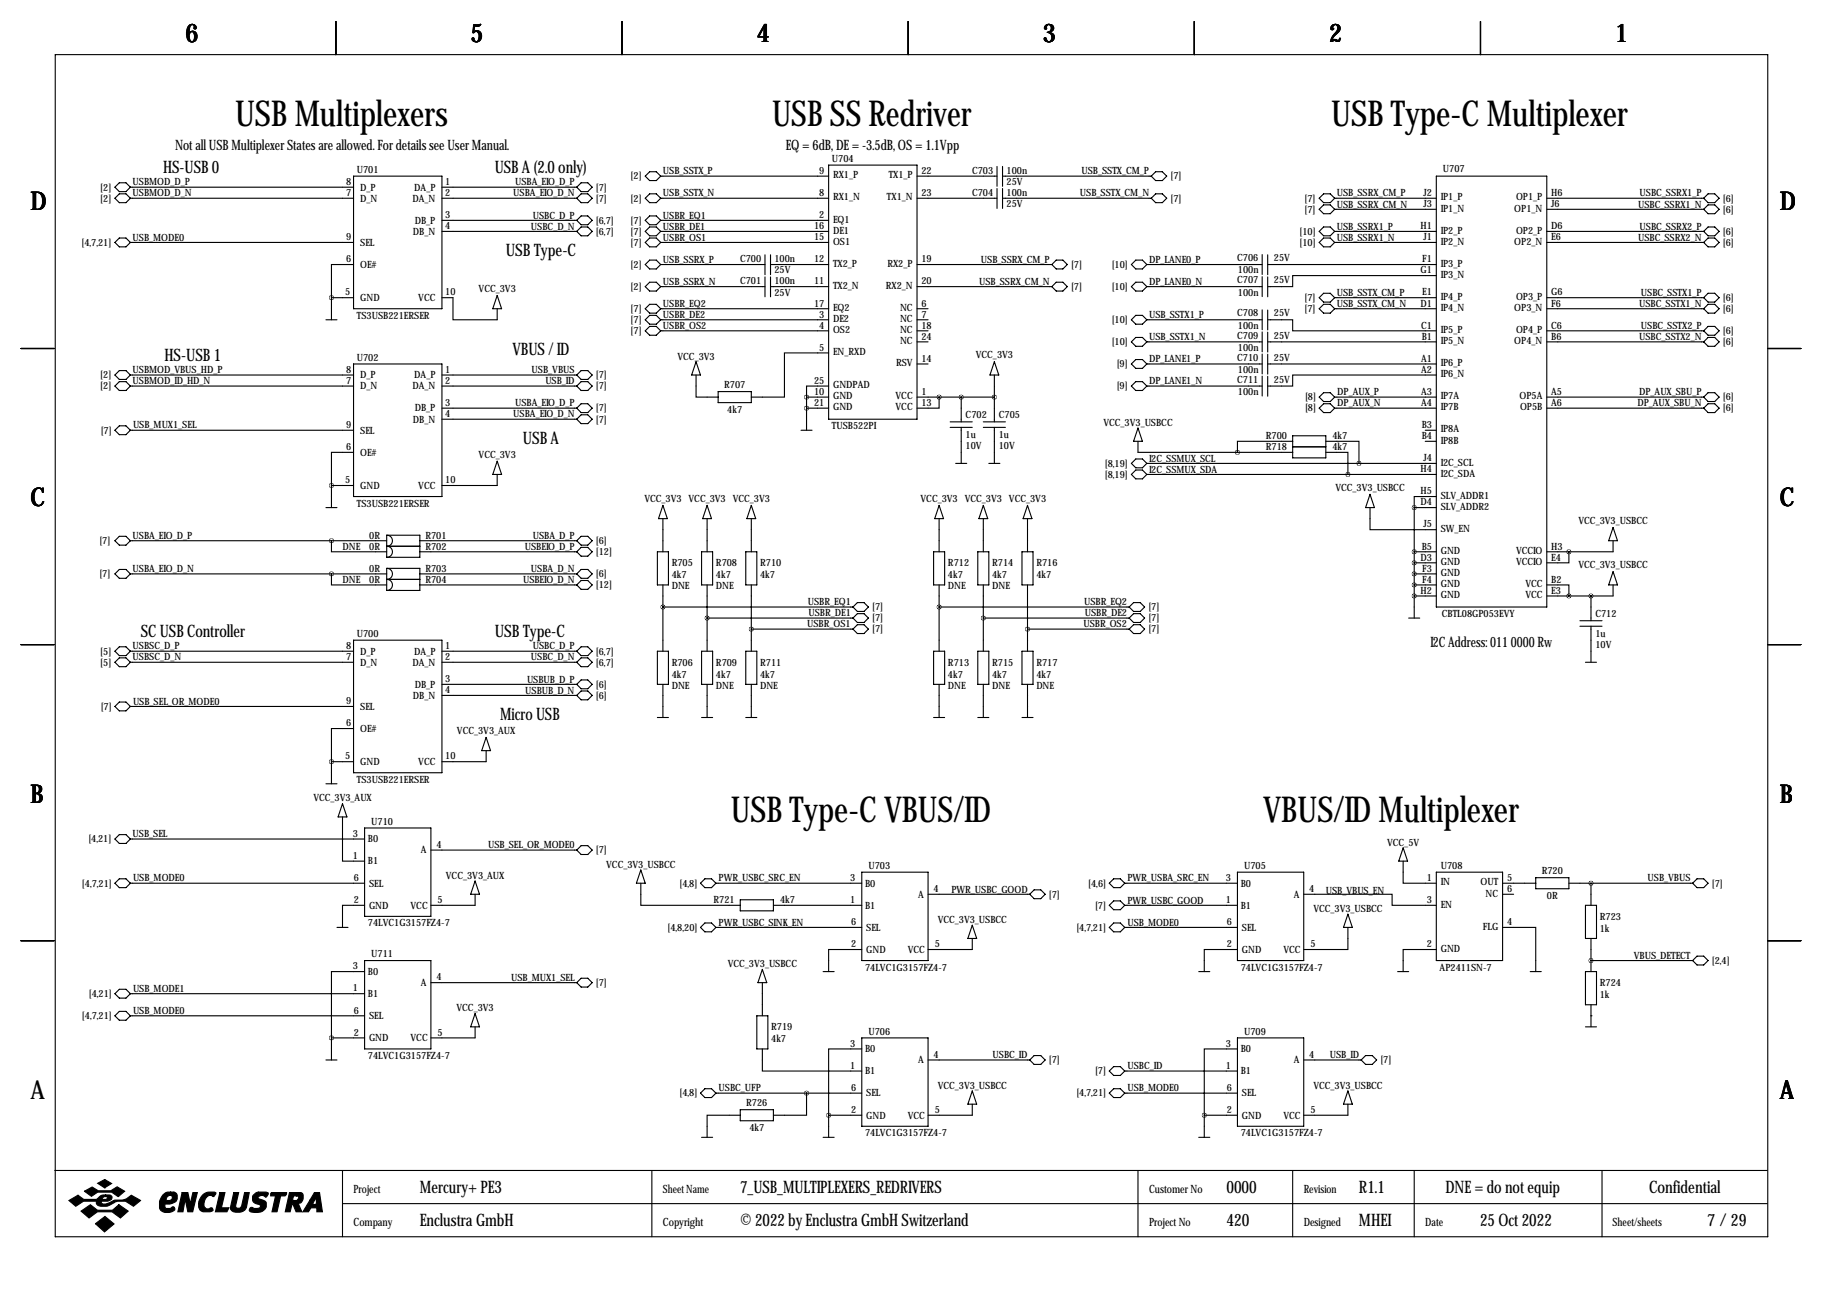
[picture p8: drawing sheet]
<svg xmlns="http://www.w3.org/2000/svg" width="419mm" height="297mm" viewBox="0 0 419 297" stroke-linecap="round" stroke-linejoin="round" font-family="sans-serif">
<g fill="none" stroke="#000" stroke-width=".25">
<path d="M12.7 12.6h393.7v271.7h-393.7zM77.2 4.9v7.7M143 4.9v7.7M208.8 4.9v7.7M274.6 4.9v7.7M340.4 4.9v7.7M149.4 39.5h1.5l1 1-1 1h-1.5l-1.1-1zM190.5 38h20.3v58.4h-20.3zM229.2 38.3v4.5M230.5 38.3v4.5M265.7 39.5h1.5l1 1-1 1h-1.5l-1-1zM26.4 43l1-1h1.6l1 1-1 1.1h-1.6z"/>
<path d="M26.4 45.6l1-1h1.6l1 1-1 1h-1.6zM26.4 55.7l1-1h1.6l1 1-1 1.1h-1.6zM30 43h51.3M30 45.6h51.3M30 55.7h51.3M81.3 40.5h20.3v30.5h-20.3zM101.6 43h31M101.6 45.6h31M101.6 50.7h31M101.6 53.2h31M133.6 42h1.5l1 1-1 1.1h-1.5l-1-1.1zM133.6 44.6h1.5l1 1-1 1h-1.5l-1-1z"/>
<path d="M133.6 49.6h1.5l1 1.1-1 1h-1.5l-1-1zM133.6 52.2h1.5l1 1-1 1h-1.5l-1-1zM149.4 44.6h1.5l1 1-1 1h-1.5l-1.1-1zM149.4 54.7h1.5l1 1-1 1.1h-1.5l-1.1-1.1zM149.4 49.6h1.5l1 1.1-1 1h-1.5l-1.1-1zM149.4 52.2h1.5l1 1-1 1h-1.5l-1.1-1zM149.4 59.8h1.5l1 1-1 1h-1.5l-1.1-1zM151.9 40.5h38.6M151.9 45.6h38.6M151.9 55.7h38.6M151.9 50.7h38.6M151.9 53.2h38.6"/>
<path d="M175.9 58.6v4.6M177.1 58.6v4.6M210.8 40.5h18.4M210.8 45.6h18.4M229.2 43.3v4.6M230.5 40.5h34.2M230.5 45.6h34.2M230.5 43.3v4.6M242.8 59.8h1.5l1.1 1-1.1 1h-1.5l-1-1zM261.1 59.8h1.5l1.1 1-1.1 1h-1.5l-1-1zM264.7 45.6l1-1h1.5l1 1-1 1h-1.5zM290.2 58.5v4.6"/>
<path d="M291.4 58.6v4.6M303.3 45.6l1-1h1.5l1 1-1 1h-1.5zM303.3 55.7l1-1h1.5l1 1-1 1.1h-1.5zM303.3 53.2l1-1h1.5l1 1-1 1h-1.5zM303.3 48.1l1-1h1.5l1 1-1 1h-1.5zM306.8 45.6h23.4M306.8 55.7h23.4M306.8 53.2h23.4M306.8 48.1h23.4M330.2 40.5h25.4v99.1h-25.4zM355.6 45.6h36.1M355.6 55.7h36.1"/>
<path d="M355.6 53.2h36.1M355.6 48.1h36.1M391.7 45.6l1-1h1.5l1 1-1 1h-1.5zM391.7 55.7l1-1h1.5l1 1-1 1.1h-1.5zM391.7 53.2l1-1h1.5l1 1-1 1h-1.5zM392.7 47.1h1.5l1 1-1 1h-1.5l-1-1zM74.9 73.5h2.6M76.2 68.4h5.1M76.2 68.4v5.1M81.3 60.8h-5.1v7.6M101.6 68.4h2.5v5.1h10.2v-2.5M114.3 67.9l1 3.1h-2z"/>
<path d="M149.4 64.9h1.5l1 1-1 1h-1.5l-1.1-1zM149.4 70h1.5l1 1-1 1h-1.5l-1.1-1zM149.4 72.5h1.5l1 1-1 1h-1.5l-1.1-1zM149.4 75h1.5l1 1.1-1 1h-1.5l-1.1-1zM151.9 71h38.6M151.9 60.8h24M151.9 76.1h38.6M151.9 65.9h24M151.9 73.5h38.6M175.9 63.7v4.5M177.1 60.8h13.4M177.1 65.9h13.4"/>
<path d="M177.1 63.7v4.5M210.8 71h2.6M210.8 60.8h31M210.8 76.1h2.6M210.8 78.6h2.6M210.8 65.9h31M210.8 73.5h2.6M242.8 64.9h1.5l1.1 1-1.1 1h-1.5l-1-1zM261.1 64.9h1.5l1.1 1-1.1 1h-1.5l-1-1zM261.1 72.5h1.5l1.1 1-1.1 1h-1.5l-1-1zM261.1 77.6h1.5l1.1 1-1.1 1h-1.5l-1-1zM263.7 60.8h26.5"/>
<path d="M263.7 78.6h26.5M263.7 65.9h26.5M263.7 73.5h26.5M290.2 63.6v4.6M290.2 71.2v4.6M290.2 76.3v4.6M291.4 73.5h5.8v2.6h33M291.4 60.8h38.8M291.4 78.6h38.8M291.4 63.7v4.5M291.4 71.3v4.6M291.4 76.4v4.5"/>
<path d="M303.3 68.4l1-1h1.5l1 1-1 1.1h-1.5zM303.3 71l1-1h1.5l1 1-1 1h-1.5zM306.8 71h23.4M306.8 68.4h23.4M330.2 63.4h-33v2.5h-5.8M355.6 71h36.1M355.6 68.4h36.1M355.6 76.1h36.1M355.6 78.6h36.1M391.7 78.6l1-1h1.5l1 1-1 1h-1.5zM392.7 67.4h1.5l1 1-1 1.1h-1.5l-1-1.1zM392.7 70h1.5l1 1-1 1h-1.5l-1-1z"/>
<path d="M392.7 75h1.5l1 1.1-1 1h-1.5l-1-1zM4.8 80.1h7.6M26.4 86.2l1-1h1.6l1 1-1 1h-1.6zM26.4 88.8l1-1.1h1.6l1 1.1-1 1h-1.6zM26.4 98.9l1-1h1.6l1 1-1 1h-1.6zM30 86.2h51.3M30 88.8h51.3M30 98.9h51.3M81.3 83.7h20.3v30.5h-20.3zM101.6 86.2h31M101.6 88.8h31M101.6 93.8h31"/>
<path d="M101.6 96.4h31M132.6 86.2l1-1h1.5l1 1-1 1h-1.5zM132.6 88.8l1-1.1h1.5l1 1.1-1 1h-1.5zM133.6 92.8h1.5l1 1-1 1.1h-1.5l-1-1.1zM133.6 95.4h1.5l1 1-1 1h-1.5l-1-1zM160 86.2v5.1h5.1M160 83.2l1 3h-2zM165.1 90h7.6v2.6h-7.6zM184.1 98.9h2.6M185.4 93.8h5.1M185.4 91.3h5.1M185.4 91.3v7.6"/>
<path d="M190.5 88.8h-5.1v2.5M190.5 81.1h-10.2v10.2h-7.6M210.8 83.7h2.6M210.8 91.3h17.8M215.9 91.3v2.5h-5.1M218.4 97h5.1M218.4 98.3h5.1M221 91.3v5.7M221 98.3v8.2M226.1 97h5M226.1 98.3h5M228.6 83.2l1 3h-2z"/>
<path d="M228.6 86.2v10.8M228.6 98.3v8.2M261.1 87.7h1.5l1.1 1.1-1.1 1h-1.5l-1-1zM261.1 82.7h1.5l1.1 1-1.1 1h-1.5l-1-1zM261.6 98.4l1 3.1h-2zM263.7 83.7h26.5M263.7 88.8h26.5M290.2 81.4v4.6M290.2 86.5v4.5M291.4 83.7h38.8M291.4 81.4v4.6M291.4 86.5v4.6"/>
<path d="M303.3 93.8l1-1h1.5l1 1-1 1.1h-1.5zM303.3 91.3l1-1h1.5l1 1-1 1h-1.5zM306.8 93.8h23.4M306.8 91.3h23.4M327.7 98.9h2.5M330.2 86.2h-33v2.6h-5.8M355.6 93.8h36.1M355.6 91.3h36.1M391.7 93.8l1-1h1.5l1 1-1 1.1h-1.5zM391.7 91.3l1-1h1.5l1 1-1 1h-1.5zM406.4 80.1h7.6M74.9 116.7h2.6"/>
<path d="M76.2 111.6h5.1M76.2 111.6v5.1M81.3 104h-5.1v7.6M114.3 109.1v2.5h-12.7M114.3 106l1 3.1h-2zM152.4 119.2v7.7M152.4 116.2l1 3h-2zM162.6 119.2v7.7M162.6 116.2l1 3h-2.1zM172.7 119.2v7.7M172.7 116.2l1 3h-2zM215.9 119.2v7.7"/>
<path d="M215.9 116.2l1 3h-2zM219.7 106.5h2.5M226.1 119.2v7.7M226.1 116.2l1 3h-2.1zM227.3 106.5h2.6M236.2 119.2v7.7M236.2 116.2l1 3h-2zM261.1 108.1h1.5l1.1 1-1.1 1h-1.5l-1-1zM261.1 105.5h1.5l1.1 1-1.1 1.1h-1.5l-1-1.1zM261.6 101.5v2.5h35.6M263.7 106.5h66.5M263.7 109.1h66.5"/>
<path d="M297.2 101.5h-12.7v2.5M297.2 100.2h7.6v5.1h-7.6zM297.2 102.7h7.6M304.8 104h5.1v5.1M304.8 101.5h7.6v5M315 116.7v5.1h15.2M315 113.7l1 3h-2.1zM325.1 116.7v25.4M325.1 116.7h5.1M327.7 101.5h2.5M330.2 114.2h-5.1v2.5M26.4 124.3l1-1h1.6l1 1-1 1h-1.6z"/>
<path d="M26.4 131.9l1-1h1.6l1 1-1 1.1h-1.6zM30 131.9h58.9M30 124.3h58.9M76.2 131.9v2.6h12.7M76.2 124.3v2.6h12.7M88.9 123h7.6v5.1h-7.6M88.9 130.7h7.6v5h-7.6M88.9 133.2h7.6M88.9 123v5.1M88.9 130.7v5M88.9 125.6h7.6M88.9 133.2a1.27 1.27 0 0 1 1.3 1.3 1.27 1.27 0 0 1-1.3 1.2"/>
<path d="M88.9 123a1.27 1.27 0 0 1 1.3 1.3 1.27 1.27 0 0 1-1.3 1.3M88.9 125.6a1.27 1.27 0 0 1 1.3 1.3 1.27 1.27 0 0 1-1.3 1.2M88.9 130.7a1.27 1.27 0 0 1 1.3 1.2 1.27 1.27 0 0 1-1.3 1.3M96.5 134.5h36.1M96.5 126.9h36.1M96.5 131.9h36.1M96.5 124.3h36.1M132.6 131.9l1-1h1.5l1 1-1 1.1h-1.5zM133.6 123.3h1.5l1 1-1 1h-1.5l-1-1zM133.6 125.8h1.5l1 1.1-1 1h-1.5l-1-1zM133.6 133.5h1.5l1 1-1 1h-1.5l-1-1zM151.1 126.9h2.6v7.6h-2.6z"/>
<path d="M152.4 139.6h43.7M152.4 134.5v15.2M161.3 126.9h2.5v7.6h-2.5zM162.6 134.5v15.2M171.4 126.9h2.6v7.6h-2.6zM172.7 134.5v15.2M197.1 138.5h1.5l1 1.1-1 1h-1.5l-1-1zM214.6 126.9h2.6v7.6h-2.6zM215.9 134.5v15.2M215.9 139.6h43.7M224.8 126.9h2.5v7.6h-2.5zM226.1 134.5v15.2"/>
<path d="M234.9 126.9h2.6v7.6h-2.6zM236.2 134.5v15.2M260.6 138.5h1.5l1 1.1-1 1h-1.5l-1-1zM325.1 134.5h5.1M325.1 126.9h5.1M325.1 129.4h5.1M325.1 131.9h5.1M325.1 137h5.1M355.6 134.5h5.1v2.5M360.7 126.9v2.5h-5.1M365.8 137v5.7M370.8 131.4l1.1 3.1h-2.1z"/>
<path d="M370.8 124.3v2.6h-15.2M370.8 134.5v2.5h-15.2M370.8 121.3l1.1 3h-2.1zM4.8 148.2h7.6M26.4 152.3l1-1.1h1.6l1 1.1-1 1h-1.6zM26.4 149.7l1-1h1.6l1 1-1 1h-1.6zM30 149.7h51.3M30 152.3h51.3M81.3 147.2h20.3v30.5h-20.3zM101.6 149.7h31M101.6 152.3h31M101.6 157.3h31"/>
<path d="M101.6 159.9h31M133.6 151.2h1.5l1 1.1-1 1h-1.5l-1-1zM133.6 148.7h1.5l1 1-1 1h-1.5l-1-1zM133.6 158.9h1.5l1 1-1 1h-1.5l-1-1zM133.6 156.3h1.5l1 1-1 1.1h-1.5l-1-1.1zM151.1 149.7h2.6v7.6h-2.6zM152.4 157.3v7.7M161.3 149.7h2.5v7.6h-2.5zM162.6 157.3v7.7M162.6 142.1h33.5M171.4 149.7h2.6v7.6h-2.6zM172.7 157.3v7.7"/>
<path d="M172.7 144.6h23.4M197.1 141.1h1.5l1 1-1 1h-1.5l-1-1zM197.1 143.6h1.5l1 1-1 1.1h-1.5l-1-1.1zM214.6 149.7h2.6v7.6h-2.6zM215.9 157.3v7.7M224.8 149.7h2.5v7.6h-2.5zM226.1 157.3v7.7M226.1 142.1h33.5M234.9 149.7h2.6v7.6h-2.6zM236.2 157.3v7.7M236.2 144.6h23.4M260.6 141.1h1.5l1 1-1 1h-1.5l-1-1z"/>
<path d="M260.6 143.6h1.5l1 1-1 1.1h-1.5l-1-1.1zM323.8 142.1h2.6M363.2 142.7h5.1M363.2 144h5.1M364.5 152.3h2.5M365.8 144v8.3M406.4 148.2h7.6M26.4 162.4l1-1h1.6l1 1-1 1h-1.6zM30 162.4h51.3M76.2 175.1h5.1M76.2 175.1v5.1M81.3 167.5h-5.1v7.6"/>
<path d="M111.8 172.6v2.5h-10.2M111.8 169.5l1 3.1h-2.1zM151.1 165h2.6M161.3 165h2.5M171.4 165h2.6M214.6 165h2.6M224.8 165h2.5M234.9 165h2.6M26.4 192.9l1-1h1.6l1 1-1 1h-1.6zM30 192.9h53.8M74.9 180.2h2.6M78.7 187.8v10.2h5.1"/>
<path d="M78.7 184.8l1.1 3h-2.1zM83.8 190.4h15.3v20.3h-15.3zM99.1 195.4h33.5M133.6 194.4h1.5l1 1-1 1.1h-1.5l-1-1.1zM322.6 198v5.1h7.6M322.6 194.9l1 3.1h-2zM4.8 216.3h7.6M26.4 203.1l1-1.1h1.6l1 1.1-1 1h-1.6zM30 203.1h53.8M77.5 213.2h2.5M83.8 208.1h-5.1v5.1M109.2 202.6l1 3h-2z"/>
<path d="M109.2 205.6v2.5h-10.1M147.3 203.1v5h22.9M147.3 200l1 3.1h-2zM162.1 212.2h1.5l1 1-1 1h-1.5l-1.1-1zM162.1 202h1.5l1 1.1-1 1h-1.5l-1.1-1zM164.6 213.2h33.5M164.6 203.1h33.5M170.2 206.9h7.6v2.5h-7.6zM177.8 208.1h20.3M198.1 218.3h-7.6v5.1M198.1 200.5h15.3v20.3h-15.3zM213.4 205.6h23.3"/>
<path d="M223.5 215.8v2.5h-10.1M223.5 212.7l1 3.1h-2zM236.7 205.6l1-1h1.6l1 1-1 1h-1.6zM255 213.2l1-1h1.6l1 1-1 1h-1.6zM255 203.1l1-1.1h1.6l1 1.1-1 1h-1.6zM255 208.1l1-1h1.6l1 1-1 1.1h-1.6zM258.6 213.2h25.9M258.6 203.1h25.9M258.6 208.1h25.9M284.5 218.3h-7.6v5.1M284.5 200.5h15.2v20.3h-15.2zM299.7 205.6h20.3v2.5h10.2"/>
<path d="M309.9 213.2v5.1h-10.2M309.9 210.2l1 3h-2zM330.2 218.3h-7.6v5.1M330.2 200.5h15.2v20.3h-15.2zM345.4 213.2h7.7v10.2M345.4 205.6h2.6M345.4 203.1h7.7M353.1 201.8h7.6v2.5h-7.6zM360.7 203.1h28.4M364.5 208.1h2.5v7.7h-2.5zM365.8 203.1v5M365.8 215.8v7.6"/>
<path d="M389.1 203.1l1-1.1h1.6l1 1.1-1 1h-1.6zM390.1 219.8h1.6l1 1-1 1.1h-1.6l-1-1.1zM406.4 216.3h7.6M26.4 233.5l1-1h1.6l1 1-1 1.1h-1.6zM26.4 228.5l1-1.1h1.6l1 1.1-1 1h-1.6zM30 233.5h53.8M30 228.5h53.8M76.2 238.6h7.6M76.2 238.6v5.1M83.8 223.4h-7.6v15.2M83.8 220.8h15.3v20.4h-15.3zM99.1 225.9h33.5"/>
<path d="M109.2 236.1v2.5h-10.1M109.2 233l1 3.1h-2zM132.6 225.9l1-1h1.5l1 1-1 1h-1.5zM174 233.5h2.5v7.7h-2.5zM175.3 225.9v7.6M175.3 222.9l1 3h-2.1zM189.2 223.4h2.6M198.1 238.6h15.3v20.3h-15.3zM275.6 223.4h2.5M284.5 238.6h15.2v20.3h-15.2zM321.3 223.4h2.5M351.8 223.4h2.5"/>
<path d="M364.5 223.4h2.5v7.6h-2.5zM364.5 236.1h2.5M365.8 233.5h.1M365.8 220.8h.1M365.8 220.8h23.3M365.8 231v5.1M74.9 243.7h2.6M162.1 250.3h1.5l1 1-1 1h-1.5l-1.1-1zM164.6 251.3h33.5M170.2 256.4h-7.6v5.1M170.2 255.1h7.6v2.6h-7.6zM175.3 241.2v5h22.8"/>
<path d="M185.4 251.3v5.1h-7.6M190.5 256.4v5.1M190.5 256.4h7.6M198.1 241.2h-7.6v15.2M213.4 243.7h23.3M223.5 253.9v2.5h-10.1M223.5 250.8l1 3.1h-2zM236.7 243.7l1-1h1.6l1 1-1 1h-1.6zM255 251.3l1-1h1.6l1 1-1 1h-1.6zM255 246.2l1-1h1.6l1 1-1 1.1h-1.6zM258.6 251.3h25.9M258.6 246.2h25.9"/>
<path d="M276.9 256.4h7.6M276.9 256.4v5.1M284.5 241.2h-7.6v15.2M299.7 243.7h13.2M309.9 253.9v2.5h-10.2M309.9 250.8l1 3.1h-2zM313.9 242.7h1.6l1 1-1 1h-1.6l-1-1zM12.6 269.1h393.7M78.7 269.1v15.2M78.7 276.7h327.6M149.9 269.1v15.2M161.3 261.5h2.5"/>
<path d="M189.2 261.5h2.6M261.6 269.1v15.2M275.6 261.5h2.5M297.2 269.1v15.2M325.1 269.1v15.2M368.3 269.1v15.2"/>
</g>
<g fill="#000" stroke="#000" stroke-width=".25">
<path d="M15.8 276l2.1-1.2 1.4 1h2.8l.3-.2a1.77 1.77 0 0 1 1.9-.9v.4l-.6 .2-.2 .5h.9l.3-.6-.4-.1v-.4h.9a.59 .59 0 0 1 .6 .7l-.2 .4-.8 .4h-1.4l-.1 .1 .1 .4a3.2 3.2 0 0 0 2.7-.7l.3-.1a4 4 0 0 0 3.8-1.1l2.1 1.2-1.6 1.3a4 4 0 0 0-5.5-.2 2.66 2.66 0 0 1-2.9-.2l-.1-.7h-3l-1.8 1.1zM19.4 273.9l1.8-1 1.4 .9h2.9l1.4-.9 1.8 1-1.5 1.2-1.5-1h-3.2l-1.5 .9zM22.5 272l1.6-.8 1.6 .9-1.6 1zM18.6 278.4l2.2-1.4 1.6 1.2h3.5l1.4-1.2 2.2 1.4-1.8 1.6-1.9-1.4h-3.4l-1.9 1.4zM37.4 274.7a1.75 1.75 0 0 1 1.8-.6v.7a.82 .82 0 0 0-.8 1.2h.6a.6 .6 0 0 0 .6-.5 .6 .6 0 0 0-.4-.7v-.7h.8l.5 .3a1.61 1.61 0 0 1 0 1.7 1.61 1.61 0 0 1-1.5 .7h-1v.9l.2 .1h.9l.7-.4 .4 .4a1.06 1.06 0 0 1-1.3 1 1.82 1.82 0 0 1-2.2-1.1 3.5 3.5 0 0 1 .7-3zM41.9 274.2h1.3l.5 2.6 .6-2.6h1.1l-1.1 4.4h-1.1l-.6-2.9-.5 2.9h-1.2zM46.7 274.6a2.78 2.78 0 0 1 2.9-.4l-.4 .9a1.32 1.32 0 0 0-2.1 .8l-.2 .8a.98 .98 0 0 0 1.1 1.2 .55 .55 0 0 1 .6-.2 .55 .55 0 0 1 .4 .6l-.7 .3-1.8-.1a1.79 1.79 0 0 1-.8-2.3zM50.5 274.2h1.2l-.8 3.5h1.7l-.4 .9h-2.7zM53.7 274.2h1.2l-.7 3.1a.73 .73 0 0 0 .7 .5 .73 .73 0 0 0 .7-.6l.6-3h1.1l-.7 3.4a2.28 2.28 0 0 1-3.6 .4v-.4zM58.3 274.7l.8-.6h2.1l.5 .2v.2l-.6 .7a.96 .96 0 0 0-1-.4 .96 .96 0 0 0-.8 .6l1.7 .8a1.71 1.71 0 0 1-.1 1.8 1.71 1.71 0 0 1-1.7 .8l-1.4-.2a.51 .51 0 0 1-.4-.7 .51 .51 0 0 1 .8-.2l1 .1a.52 .52 0 0 0 .6-.2 .52 .52 0 0 0-.2-.7 1.39 1.39 0 0 1-1.4-.6 1.39 1.39 0 0 1 .1-1.6zM62.2 274.4l.2-.2h3.5l-.1 .4-.3 .3h-1l-.8 3.7h-1.2l.8-3.7h-1.1zM66.5 274.2h1.7v.7h-.7l-.2 1.1h.9l.3-.3a.44 .44 0 0 0 .1-.5 .44 .44 0 0 0-.4-.3v-.7h1l.3 .2 .2 .3v.9a1.03 1.03 0 0 1-1.2 1l.9 2h-1.3l-.8-1.8h-.1l-.5 1.8h-1.1z"/>
<path d="M72.3 274.2h1.2l.6 4.4h-1.3v-.9h-1.3l-.6 .9h-1.3l1.7-2.7h1l-.4 .8 .2 .2h.4l.2-.2v-1.5l-.4 .7h-1zM21.9 281.3l2.2-1.6 2.1 1.7-2.2 1.8z"/>
</g>
<path d="M226 142.1a.05 .05 0 0 0 .1 0 .05 .05 0 0 0-.1 0zM325.1 137a.05 .05 0 0 0 .1 0 .05 .05 0 0 0-.1 0zM325.1 134.5a.05 .05 0 0 0 .1 0 .05 .05 0 0 0-.1 0zM325.1 131.9a.05 .05 0 0 0 .1 0 .05 .05 0 0 0-.1 0zM325.1 129.4a.05 .05 0 0 0 .1 0 .05 .05 0 0 0-.1 0zM360.6 126.9a.05 .05 0 0 0 .1 0 .05 .05 0 0 0-.1 0zM325.1 126.9a.05 .05 0 0 0 .1 0 .05 .05 0 0 0-.1 0zM325.1 116.7a.05 .05 0 0 0 .1 0 .05 .05 0 0 0-.1 0zM360.6 137a.05 .05 0 0 0 .1 0 .05 .05 0 0 0-.1 0zM185.4 93.8a.05 .05 0 0 0 .1 0 .05 .05 0 0 0-.1 0zM236.2 144.6a.05 .05 0 0 0 .1 0 .05 .05 0 0 0-.1 0zM162.5 142.1a.05 .05 0 0 0 .1 0 .05 .05 0 0 0-.1 0zM172.7 144.6a.05 .05 0 0 0 .1 0 .05 .05 0 0 0-.1 0zM220.9 91.3a.05 .05 0 0 0 .1 0 .05 .05 0 0 0-.1 0zM185.4 91.3a.05 .05 0 0 0 .1 0 .05 .05 0 0 0-.1 0zM276.8 256.4a.05 .05 0 0 0 .1 0 .05 .05 0 0 0-.1 0zM309.8 109.1a.05 .05 0 0 0 .1 0 .05 .05 0 0 0-.1 0zM284.4 104a.05 .05 0 0 0 .1 0 .05 .05 0 0 0-.1 0zM312.4 106.5a.05 .05 0 0 0 .1 0 .05 .05 0 0 0-.1 0zM365.7 203.1a.05 .05 0 0 0 .1 0 .05 .05 0 0 0-.1 0zM365.7 220.8a.05 .05 0 0 0 .1 0 .05 .05 0 0 0-.1 0zM185.4 251.3a.05 .05 0 0 0 .1 0 .05 .05 0 0 0-.1 0zM365.7 137a.05 .05 0 0 0 .1 0 .05 .05 0 0 0-.1 0z" fill="#000" stroke="#000" stroke-width="1"/>
<g font-size="8.2">
<text x="54.1" y="29.1">USB Multiplexers</text>
<text x="177.5" y="29.1">USB SS Redriver</text>
<text x="306" y="29.1">USB Type-C Multiplexer</text>
<text x="168" y="189.1">USB Type-C VBUS/ID</text>
<text x="290.4" y="189.1">VBUS/ID Multiplexer</text>
</g>
<g font-size="5.9">
<text x="42.7" y="9.8">6</text>
<text x="108.2" y="9.8">5</text>
<text x="174" y="9.8">4</text>
<text x="239.8" y="9.8">3</text>
<text x="305.6" y="9.8">2</text>
<text x="371.3" y="9.8">1</text>
<text x="7" y="48.4">D</text>
<text x="409.2" y="48.4">D</text>
<text x="7" y="116.4">C</text>
<text x="409.2" y="116.4">C</text>
<text x="7" y="184.5">B</text>
<text x="409.2" y="184.5">B</text>
<text x="7" y="252.6">A</text>
<text x="409.2" y="252.6">A</text>
</g>
<g font-size="4">
<text x="37.5" y="39.8">HS-USB 0</text>
<text x="113.7" y="39.8">USB A (2.0 only)</text>
<text x="116.3" y="58.8">USB Type-C</text>
<text x="37.8" y="83">HS-USB 1</text>
<text x="117.8" y="81.7">VBUS / ID</text>
<text x="120.2" y="102">USB A</text>
<text x="32.4" y="146.5">SC USB Controller</text>
<text x="113.7" y="146.5">USB Type-C</text>
<text x="115" y="165.5">Micro USB</text>
<text x="96.5" y="274.2">Mercury+ PE3</text>
<text x="170.2" y="274.2">7_USB_MULTIPLEXERS_REDRIVERS</text>
<text x="281.9" y="274.2">0000</text>
<text x="312.4" y="274.2">R1.1</text>
<text x="332.3" y="274.2">DNE = do not equip</text>
<text x="379.1" y="274.2">Confidential</text>
<text x="96.5" y="281.8">Enclustra GmbH</text>
<text x="170.2" y="281.8">© 2022 by Enclustra GmbH Switzerland</text>
<text x="281.9" y="281.8">420</text>
<text x="312.4" y="281.8">MHEI</text>
<text x="340.3" y="281.8">25 Oct 2022</text>
<text x="392.5" y="281.8">7 / 29</text>
</g>
<g font-size="3.3">
<text x="40.2" y="34.4">Not all USB Multiplexer States are allowed. For details see User Manual.</text>
<text x="180.6" y="34.4">EQ = 6dB, DE = -3.5dB, OS = 1.1Vpp</text>
<text x="328.8" y="148.7">I2C Address: 011 0000 Rw</text>
</g>
<g font-size="2.6">
<text x="81.3" y="274.2">Project</text>
<text x="152.4" y="274.2">Sheet Name</text>
<text x="264.2" y="274.2">Customer No</text>
<text x="299.7" y="274.2">Revision</text>
<text x="81.3" y="281.8">Company</text>
<text x="152.4" y="281.8">Copyright</text>
<text x="264.2" y="281.8">Project No</text>
<text x="299.7" y="281.8">Designed</text>
<text x="327.7" y="281.8">Date</text>
<text x="370.7" y="281.8">Sheet/sheets</text>
</g>
<g font-size="2.3">
<text x="82" y="39.7">U701</text>
<text x="145" y="41.3">[2]</text>
<text x="152.4" y="40.1">USB_SSTX_P</text>
<text x="188.3" y="40">9</text>
<text x="191.3" y="37.2">U704</text>
<text x="191.5" y="41">RX1_P</text>
<text x="204.3" y="41">TX1_P</text>
<text x="211.8" y="40">22</text>
<text x="223.5" y="40">C703</text>
<text x="231.4" y="40">100n</text>
<text x="248.6" y="40.1">USB_SSTX_CM_P</text>
<text x="269.1" y="41.3">[7]</text>
<text x="331.7" y="39.5">U707</text>
<text x="23.1" y="43.8">[2]</text>
<text x="23.1" y="46.3">[2]</text>
<text x="30.5" y="42.6">USBMOD_D_P</text>
<text x="30.5" y="45.2">USBMOD_D_N</text>
<text x="79.6" y="42.5">8</text>
<text x="79.6" y="45.1">7</text>
<text x="82.8" y="43.8">D_P</text>
<text x="82.8" y="46.3">D_N</text>
<text x="94.8" y="46.3">DA_N</text>
<text x="95.2" y="43.8">DA_P</text>
<text x="102.4" y="42.5">1</text>
<text x="102.4" y="45.1">2</text>
<text x="118" y="45.2">USBA_EIO_D_N</text>
<text x="118.4" y="42.6">USBA_EIO_D_P</text>
<text x="137" y="43.8">[7]</text>
<text x="137" y="46.3">[7]</text>
<text x="145" y="46.3">[2]</text>
<text x="152.4" y="45.2">USB_SSTX_N</text>
<text x="188.3" y="45.1">8</text>
<text x="191.5" y="46.1">RX1_N</text>
<text x="203.9" y="46.1">TX1_N</text>
<text x="211.8" y="45.1">23</text>
<text x="223.5" y="45.1">C704</text>
<text x="231.4" y="45.1">100n</text>
<text x="231.4" y="47.6">25V</text>
<text x="231.4" y="42.5">25V</text>
<text x="248.3" y="45.2">USB_SSTX_CM_N</text>
<text x="269.1" y="46.3">[7]</text>
<text x="299.9" y="46.3">[7]</text>
<text x="307.3" y="47.7">USB_SSRX_CM_N</text>
<text x="307.3" y="45.2">USB_SSRX_CM_P</text>
<text x="327.3" y="45.1">J2</text>
<text x="327.3" y="47.6">J3</text>
<text x="331.2" y="46.1">IP1_P</text>
<text x="348.5" y="46.1">OP1_P</text>
<text x="356.6" y="45.1">H6</text>
<text x="356.6" y="47.6">J6</text>
<text x="376.6" y="47.7">USBC_SSRX1_N</text>
<text x="376.9" y="45.2">USBC_SSRX1_P</text>
<text x="396.1" y="46.3">[6]</text>
<text x="94.9" y="54">DB_N</text>
<text x="95.4" y="51.4">DB_P</text>
<text x="102.4" y="50.2">3</text>
<text x="102.4" y="52.7">4</text>
<text x="122.1" y="52.8">USBC_D_N</text>
<text x="122.5" y="50.3">USBC_D_P</text>
<text x="137" y="51.4">[6,7]</text>
<text x="137" y="54">[6,7]</text>
<text x="145" y="54">[7]</text>
<text x="145" y="51.4">[7]</text>
<text x="152.4" y="52.8">USBR_DE1</text>
<text x="152.4" y="50.3">USBR_EQ1</text>
<text x="187.1" y="52.7">16</text>
<text x="188.3" y="50.2">2</text>
<text x="191.5" y="51.2">EQ1</text>
<text x="191.5" y="53.7">DE1</text>
<text x="298.8" y="54">[10]</text>
<text x="299.9" y="48.9">[7]</text>
<text x="307.3" y="52.8">USB_SSRX1_P</text>
<text x="326.6" y="52.7">H1</text>
<text x="331.2" y="48.6">IP1_N</text>
<text x="331.2" y="53.7">IP2_P</text>
<text x="348.1" y="48.6">OP1_N</text>
<text x="348.5" y="53.7">OP2_P</text>
<text x="356.6" y="52.7">D6</text>
<text x="376.9" y="52.8">USBC_SSRX2_P</text>
<text x="396.1" y="48.9">[6]</text>
<text x="396.1" y="54">[6]</text>
<text x="18.7" y="56.5">[4,7,21]</text>
<text x="30.5" y="55.3">USB_MODE0</text>
<text x="79.6" y="55.2">9</text>
<text x="82.8" y="56.5">SEL</text>
<text x="145" y="56.5">[7]</text>
<text x="152.4" y="55.3">USBR_OS1</text>
<text x="187.1" y="55.2">15</text>
<text x="191.5" y="56.3">OS1</text>
<text x="298.8" y="56.5">[10]</text>
<text x="307.3" y="55.3">USB_SSRX1_N</text>
<text x="327.3" y="55.2">J1</text>
<text x="331.2" y="56.3">IP2_N</text>
<text x="348.1" y="56.3">OP2_N</text>
<text x="356.6" y="55.2">E6</text>
<text x="376.6" y="55.3">USBC_SSRX2_N</text>
<text x="396.1" y="56.5">[6]</text>
<text x="79.6" y="60.3">6</text>
<text x="82.8" y="61.6">OE#</text>
<text x="145" y="61.6">[2]</text>
<text x="152.4" y="60.4">USB_SSRX_P</text>
<text x="152.4" y="65.5">USB_SSRX_N</text>
<text x="170.1" y="65.4">C701</text>
<text x="170.1" y="60.3">C700</text>
<text x="178.1" y="65.4">100n</text>
<text x="178.1" y="60.3">100n</text>
<text x="178.1" y="62.9">25V</text>
<text x="187.1" y="60.3">12</text>
<text x="187.1" y="65.4">11</text>
<text x="191.5" y="61.3">TX2_P</text>
<text x="204" y="61.3">RX2_P</text>
<text x="211.8" y="60.3">19</text>
<text x="211.8" y="65.4">20</text>
<text x="225.1" y="65.5">USB_SSRX_CM_N</text>
<text x="225.5" y="60.4">USB_SSRX_CM_P</text>
<text x="246.2" y="61.6">[7]</text>
<text x="255.6" y="61.6">[10]</text>
<text x="264.2" y="60.4">DP_LANE0_P</text>
<text x="264.2" y="65.5">DP_LANE0_N</text>
<text x="284.4" y="60.1">C706</text>
<text x="284.4" y="65.1">C707</text>
<text x="284.6" y="62.9">100n</text>
<text x="292.9" y="60.1">25V</text>
<text x="292.9" y="65.1">25V</text>
<text x="326.6" y="62.9">G1</text>
<text x="326.9" y="60.3">F1</text>
<text x="331.2" y="61.3">IP3_P</text>
<text x="331.2" y="63.9">IP3_N</text>
<text x="79.3" y="67.9">5</text>
<text x="82.8" y="69.2">GND</text>
<text x="96.2" y="69.2">VCC</text>
<text x="102.4" y="67.9">10</text>
<text x="110" y="67.2">VCC_3V3</text>
<text x="145" y="66.7">[2]</text>
<text x="145" y="71.7">[7]</text>
<text x="152.4" y="70.6">USBR_EQ2</text>
<text x="178.1" y="67.9">25V</text>
<text x="187.1" y="70.5">17</text>
<text x="191.5" y="66.4">TX2_N</text>
<text x="191.5" y="71.5">EQ2</text>
<text x="203.7" y="66.4">RX2_N</text>
<text x="206.9" y="71.5">NC</text>
<text x="211.8" y="70.5">6</text>
<text x="246.2" y="66.7">[7]</text>
<text x="255.6" y="66.7">[10]</text>
<text x="284.6" y="67.9">100n</text>
<text x="299.9" y="69.2">[7]</text>
<text x="299.9" y="71.7">[7]</text>
<text x="307.3" y="68">USB_SSTX_CM_P</text>
<text x="307.3" y="70.6">USB_SSTX_CM_N</text>
<text x="326.6" y="70.5">D1</text>
<text x="326.9" y="67.9">E1</text>
<text x="331.2" y="69">IP4_P</text>
<text x="331.2" y="71.5">IP4_N</text>
<text x="348.1" y="71.5">OP3_N</text>
<text x="348.5" y="69">OP3_P</text>
<text x="356.6" y="67.9">G6</text>
<text x="356.6" y="70.5">F6</text>
<text x="376.8" y="70.6">USBC_SSTX1_N</text>
<text x="377.2" y="68">USBC_SSTX1_P</text>
<text x="396.1" y="69.2">[6]</text>
<text x="396.1" y="71.7">[6]</text>
<text x="82" y="73.3">TS3USB221ERSER</text>
<text x="145" y="74.3">[7]</text>
<text x="145" y="76.8">[7]</text>
<text x="152.4" y="73.1">USBR_DE2</text>
<text x="152.4" y="75.7">USBR_OS2</text>
<text x="188.3" y="73">3</text>
<text x="188.3" y="75.6">4</text>
<text x="191.5" y="74">DE2</text>
<text x="191.5" y="76.6">OS2</text>
<text x="206.9" y="74">NC</text>
<text x="206.9" y="76.6">NC</text>
<text x="211.8" y="73">7</text>
<text x="211.8" y="75.6">18</text>
<text x="255.6" y="74.3">[10]</text>
<text x="264.2" y="73.1">USB_SSTX1_P</text>
<text x="284.4" y="72.8">C708</text>
<text x="284.4" y="77.8">C709</text>
<text x="284.6" y="75.6">100n</text>
<text x="292.9" y="72.8">25V</text>
<text x="292.9" y="77.8">25V</text>
<text x="326.7" y="75.6">C1</text>
<text x="331.2" y="76.6">IP5_P</text>
<text x="348.5" y="76.6">OP4_P</text>
<text x="356.6" y="75.6">C6</text>
<text x="377.2" y="75.7">USBC_SSTX2_P</text>
<text x="396.1" y="76.8">[6]</text>
<text x="82" y="82.9">U702</text>
<text x="155.8" y="82.7">VCC_3V3</text>
<text x="188.3" y="80.6">5</text>
<text x="191.5" y="81.7">EN_RXD</text>
<text x="206.9" y="79.1">NC</text>
<text x="211.8" y="78.1">24</text>
<text x="211.8" y="83.2">14</text>
<text x="224.3" y="82.4">VCC_3V3</text>
<text x="255.6" y="79.4">[10]</text>
<text x="264.2" y="78.2">USB_SSTX1_N</text>
<text x="264.2" y="83.3">DP_LANE1_P</text>
<text x="284.4" y="82.9">C710</text>
<text x="284.6" y="80.6">100n</text>
<text x="292.9" y="82.9">25V</text>
<text x="326.7" y="83.2">A1</text>
<text x="326.8" y="78.1">B1</text>
<text x="331.2" y="79.1">IP5_N</text>
<text x="348.1" y="79.1">OP4_N</text>
<text x="356.6" y="78.1">B6</text>
<text x="376.8" y="78.2">USBC_SSTX2_N</text>
<text x="396.1" y="79.4">[6]</text>
<text x="23.1" y="87">[2]</text>
<text x="23.1" y="89.5">[2]</text>
<text x="30.5" y="85.8">USBMOD_VBUS_HD_P</text>
<text x="30.5" y="88.4">USBMOD_ID_HD_N</text>
<text x="79.6" y="85.7">8</text>
<text x="79.6" y="88.3">7</text>
<text x="82.8" y="87">D_P</text>
<text x="82.8" y="89.5">D_N</text>
<text x="94.8" y="89.5">DA_N</text>
<text x="95.2" y="87">DA_P</text>
<text x="102.4" y="85.7">1</text>
<text x="102.4" y="88.3">2</text>
<text x="122.2" y="85.8">USB_VBUS</text>
<text x="125.4" y="88.4">USB_ID</text>
<text x="137" y="89.5">[7]</text>
<text x="137" y="87">[7]</text>
<text x="166.5" y="89.3">R707</text>
<text x="187.1" y="88.3">25</text>
<text x="191.5" y="89.3">GNDPAD</text>
<text x="206" y="84.2">RSV</text>
<text x="256.7" y="84.4">[9]</text>
<text x="256.7" y="89.5">[9]</text>
<text x="264.2" y="88.4">DP_LANE1_N</text>
<text x="284.4" y="88">C711</text>
<text x="284.6" y="85.7">100n</text>
<text x="292.9" y="88">25V</text>
<text x="326.7" y="85.7">A2</text>
<text x="331.2" y="84.2">IP6_P</text>
<text x="331.2" y="86.7">IP6_N</text>
<text x="95.4" y="94.6">DB_P</text>
<text x="102.4" y="93.3">3</text>
<text x="102.4" y="95.9">4</text>
<text x="118" y="96">USBA_EIO_D_N</text>
<text x="118.4" y="93.4">USBA_EIO_D_P</text>
<text x="137" y="94.6">[7]</text>
<text x="167.2" y="94.9">4k7</text>
<text x="187.1" y="90.8">10</text>
<text x="187.1" y="93.3">21</text>
<text x="191.5" y="91.8">GND</text>
<text x="191.5" y="94.4">GND</text>
<text x="205.9" y="91.8">VCC</text>
<text x="205.9" y="94.4">VCC</text>
<text x="211.8" y="90.8">1</text>
<text x="211.8" y="93.3">13</text>
<text x="284.6" y="90.8">100n</text>
<text x="300" y="94.6">[8]</text>
<text x="300" y="92.1">[8]</text>
<text x="307.4" y="93.4">DP_AUX_N</text>
<text x="307.4" y="90.9">DP_AUX_P</text>
<text x="326.7" y="90.8">A3</text>
<text x="326.7" y="93.3">A4</text>
<text x="331.2" y="91.8">IP7A</text>
<text x="331.2" y="94.4">IP7B</text>
<text x="349.4" y="91.8">OP5A</text>
<text x="349.5" y="94.4">OP5B</text>
<text x="356.6" y="90.8">A5</text>
<text x="356.6" y="93.3">A6</text>
<text x="376.4" y="93.4">DP_AUX_SBU_N</text>
<text x="376.8" y="90.9">DP_AUX_SBU_P</text>
<text x="396.1" y="92.1">[6]</text>
<text x="396.1" y="94.6">[6]</text>
<text x="23.2" y="99.7">[7]</text>
<text x="30.6" y="98.5">USB_MUX1_SEL</text>
<text x="79.6" y="98.4">9</text>
<text x="82.8" y="99.7">SEL</text>
<text x="94.9" y="97.1">DB_N</text>
<text x="137" y="97.1">[7]</text>
<text x="191.3" y="98.7">TUSB522PI</text>
<text x="222" y="96.1">C702</text>
<text x="222" y="100.7">1u</text>
<text x="229.6" y="96.1">C705</text>
<text x="229.6" y="100.7">1u</text>
<text x="253.7" y="97.9">VCC_3V3_USBCC</text>
<text x="291" y="101">R700</text>
<text x="306.3" y="101">4k7</text>
<text x="326.8" y="98.4">B3</text>
<text x="326.8" y="101">B4</text>
<text x="331.2" y="99.4">IP8A</text>
<text x="331.2" y="102">IP8B</text>
<text x="79.6" y="103.5">6</text>
<text x="82.8" y="104.8">OE#</text>
<text x="110" y="105.3">VCC_3V3</text>
<text x="222" y="103.2">10V</text>
<text x="229.6" y="103.2">10V</text>
<text x="254" y="107.3">[8,19]</text>
<text x="264.2" y="106.1">I2C_SSMUX_SCL</text>
<text x="291" y="103.5">R718</text>
<text x="306.3" y="103.5">4k7</text>
<text x="327.3" y="106">J4</text>
<text x="331.2" y="107.1">I2C_SCL</text>
<text x="79.3" y="111.1">5</text>
<text x="82.8" y="112.4">GND</text>
<text x="96.2" y="112.4">VCC</text>
<text x="102.4" y="111.1">10</text>
<text x="254" y="109.8">[8,19]</text>
<text x="264.2" y="108.7">I2C_SSMUX_SDA</text>
<text x="307" y="112.9">VCC_3V3_USBCC</text>
<text x="326.6" y="108.6">H4</text>
<text x="326.6" y="113.7">H5</text>
<text x="331.2" y="109.6">I2C_SDA</text>
<text x="82" y="116.5">TS3USB221ERSER</text>
<text x="148.1" y="115.4">VCC_3V3 VCC_3V3 VCC_3V3</text>
<text x="211.6" y="115.4">VCC_3V3 VCC_3V3 VCC_3V3</text>
<text x="326.6" y="116.2">D4</text>
<text x="331.2" y="114.7">SLV_ADDR1</text>
<text x="331.2" y="117.2">SLV_ADDR2</text>
<text x="22.9" y="125.1">[7]</text>
<text x="30.5" y="123.9">USBA_EIO_D_P</text>
<text x="84.9" y="123.8">0R</text>
<text x="97.8" y="123.8">R701</text>
<text x="122.5" y="123.9">USBA_D_P</text>
<text x="137" y="125.1">[6]</text>
<text x="327.3" y="121.3">J5</text>
<text x="331.2" y="122.3">SW_EN</text>
<text x="362.9" y="120.5">VCC_3V3_USBCC</text>
<text x="30.5" y="131.5">USBA_EIO_D_N</text>
<text x="78.7" y="126.4">DNE</text>
<text x="84.9" y="126.4">0R</text>
<text x="84.9" y="131.4">0R</text>
<text x="97.8" y="126.4">R702</text>
<text x="97.8" y="131.4">R703</text>
<text x="120.6" y="126.5">USBEIO_D_P</text>
<text x="122.1" y="131.5">USBA_D_N</text>
<text x="137" y="127.6">[12]</text>
<text x="154.4" y="130.2">R705</text>
<text x="164.6" y="130.2">R708</text>
<text x="174.8" y="130.2">R710</text>
<text x="217.9" y="130.2">R712</text>
<text x="228.1" y="130.2">R714</text>
<text x="238.3" y="130.2">R716</text>
<text x="326.6" y="128.9">D3</text>
<text x="326.8" y="126.4">B5</text>
<text x="326.9" y="131.4">F3</text>
<text x="331.2" y="127.4">GND</text>
<text x="331.2" y="129.9">GND</text>
<text x="348.5" y="127.4">VCCIO</text>
<text x="348.5" y="129.9">VCCIO</text>
<text x="356.6" y="126.4">H3</text>
<text x="356.6" y="128.9">E4</text>
<text x="362.9" y="130.7">VCC_3V3_USBCC</text>
<text x="22.9" y="132.7">[7]</text>
<text x="78.7" y="134">DNE</text>
<text x="84.9" y="134">0R</text>
<text x="97.8" y="134">R704</text>
<text x="120.2" y="134.1">USBEIO_D_N</text>
<text x="137" y="132.7">[6]</text>
<text x="137" y="135.2">[12]</text>
<text x="154.4" y="133">4k7</text>
<text x="154.4" y="135.5">DNE</text>
<text x="164.6" y="133">4k7</text>
<text x="164.6" y="135.5">DNE</text>
<text x="174.8" y="133">4k7</text>
<text x="217.9" y="133">4k7</text>
<text x="217.9" y="135.5">DNE</text>
<text x="228.1" y="133">4k7</text>
<text x="228.1" y="135.5">DNE</text>
<text x="238.3" y="133">4k7</text>
<text x="326.6" y="136.5">H2</text>
<text x="326.9" y="134">F4</text>
<text x="331.2" y="132.5">GND</text>
<text x="331.2" y="135">GND</text>
<text x="331.2" y="137.5">GND</text>
<text x="350.7" y="135">VCC</text>
<text x="350.7" y="137.5">VCC</text>
<text x="356.6" y="134">B2</text>
<text x="356.6" y="136.5">E3</text>
<text x="185.7" y="139.2">USBR_EQ1</text>
<text x="185.9" y="141.7">USBR_DE1</text>
<text x="200.5" y="140.3">[7]</text>
<text x="200.5" y="142.9">[7]</text>
<text x="249.2" y="139.2">USBR_EQ2</text>
<text x="249.4" y="141.7">USBR_DE2</text>
<text x="264" y="140.3">[7]</text>
<text x="264" y="142.9">[7]</text>
<text x="331.5" y="141.9">CBTL08GP053EVY</text>
<text x="366.8" y="141.8">C712</text>
<text x="30.5" y="149.3">USBSC_D_P</text>
<text x="79.6" y="149.2">8</text>
<text x="82" y="146.4">U700</text>
<text x="102.4" y="149.2">1</text>
<text x="122.5" y="149.3">USBC_D_P</text>
<text x="185.6" y="144.2">USBR_OS1</text>
<text x="200.5" y="145.4">[7]</text>
<text x="249.1" y="144.2">USBR_OS2</text>
<text x="264" y="145.4">[7]</text>
<text x="366.8" y="146.4">1u</text>
<text x="366.8" y="149">10V</text>
<text x="23.1" y="153">[5]</text>
<text x="23.1" y="150.5">[5]</text>
<text x="30.5" y="151.9">USBSC_D_N</text>
<text x="79.6" y="151.8">7</text>
<text x="82.8" y="150.5">D_P</text>
<text x="82.8" y="153">D_N</text>
<text x="94.8" y="153">DA_N</text>
<text x="95.2" y="150.5">DA_P</text>
<text x="102.4" y="151.8">2</text>
<text x="122.1" y="151.9">USBC_D_N</text>
<text x="137" y="153">[6,7]</text>
<text x="137" y="150.5">[6,7]</text>
<text x="154.4" y="153">R706</text>
<text x="154.4" y="155.8">4k7</text>
<text x="164.6" y="153">R709</text>
<text x="164.6" y="155.8">4k7</text>
<text x="174.8" y="153">R711</text>
<text x="174.8" y="155.8">4k7</text>
<text x="217.9" y="153">R713</text>
<text x="217.9" y="155.8">4k7</text>
<text x="228.1" y="153">R715</text>
<text x="228.1" y="155.8">4k7</text>
<text x="238.3" y="153">R717</text>
<text x="238.3" y="155.8">4k7</text>
<text x="79.6" y="161.9">9</text>
<text x="94.9" y="160.6">DB_N</text>
<text x="95.4" y="158.1">DB_P</text>
<text x="102.4" y="156.8">3</text>
<text x="102.4" y="159.4">4</text>
<text x="120.8" y="159.5">USBUB_D_N</text>
<text x="121.2" y="156.9">USBUB_D_P</text>
<text x="137" y="160.6">[6]</text>
<text x="137" y="158.1">[6]</text>
<text x="154.4" y="158.4">DNE</text>
<text x="164.6" y="158.4">DNE</text>
<text x="174.8" y="158.4">DNE</text>
<text x="217.9" y="158.4">DNE</text>
<text x="228.1" y="158.4">DNE</text>
<text x="238.3" y="158.4">DNE</text>
<text x="23.2" y="163.2">[7]</text>
<text x="30.6" y="162">USB_SEL_OR_MODE0</text>
<text x="79.6" y="167">6</text>
<text x="82.8" y="163.2">SEL</text>
<text x="82.8" y="168.3">OE#</text>
<text x="105.1" y="168.8">VCC_3V3_AUX</text>
<text x="79.3" y="174.6">5</text>
<text x="82" y="180">TS3USB221ERSER</text>
<text x="82.8" y="175.9">GND</text>
<text x="96.2" y="175.9">VCC</text>
<text x="102.4" y="174.6">10</text>
<text x="72" y="184.3">VCC_3V3_AUX</text>
<text x="85.3" y="189.6">U710</text>
<text x="20.3" y="193.7">[4,21]</text>
<text x="30.5" y="192.5">USB_SEL</text>
<text x="81.1" y="192.4">3</text>
<text x="81.1" y="197.5">1</text>
<text x="84.6" y="193.7">B0</text>
<text x="96.8" y="196.2">A</text>
<text x="100.3" y="194.9">4</text>
<text x="112.2" y="195">USB_SEL_OR_MODE0</text>
<text x="137" y="196.2">[7]</text>
<text x="318.9" y="194.4">VCC_5V</text>
<text x="18.8" y="203.8">[4,7,21]</text>
<text x="30.6" y="202.7">USB_MODE0</text>
<text x="81.4" y="202.6">6</text>
<text x="84.6" y="198.7">B1</text>
<text x="84.8" y="203.8">SEL</text>
<text x="102.5" y="202">VCC_3V3_AUX</text>
<text x="139.4" y="199.5">VCC_3V3_USBCC</text>
<text x="156.2" y="203.8">[4,8]</text>
<text x="165.2" y="202.7">PWR_USBC_SRC_EN</text>
<text x="195.4" y="202.6">3</text>
<text x="198.9" y="203.8">B0</text>
<text x="199.6" y="199.8">U703</text>
<text x="250.2" y="203.8">[4,6]</text>
<text x="259.2" y="202.7">PWR_USBA_SRC_EN</text>
<text x="281.8" y="202.6">3</text>
<text x="285.2" y="203.8">B0</text>
<text x="286" y="199.8">U705</text>
<text x="328" y="202.6">1</text>
<text x="331.2" y="203.6">IN</text>
<text x="331.2" y="199.8">U708</text>
<text x="340.4" y="203.6">OUT</text>
<text x="346.5" y="202.6">5</text>
<text x="354.4" y="201">R720</text>
<text x="378.8" y="202.7">USB_VBUS</text>
<text x="393.5" y="203.8">[7]</text>
<text x="81.4" y="207.6">2</text>
<text x="84.8" y="208.9">GND</text>
<text x="94.4" y="208.9">VCC</text>
<text x="100.6" y="207.6">5</text>
<text x="164" y="207.6">R721</text>
<text x="179.3" y="207.6">4k7</text>
<text x="195.4" y="207.6">1</text>
<text x="198.9" y="208.9">B1</text>
<text x="211.1" y="206.4">A</text>
<text x="214.6" y="205.1">4</text>
<text x="218.7" y="205.2">PWR_USBC_GOOD</text>
<text x="241.1" y="206.4">[7]</text>
<text x="251.8" y="208.9">[7]</text>
<text x="259.2" y="207.7">PWR_USBC_GOOD</text>
<text x="281.8" y="207.6">1</text>
<text x="285.2" y="208.9">B1</text>
<text x="297.4" y="206.4">A</text>
<text x="301" y="205.1">4</text>
<text x="301.9" y="209.7">VCC_3V3_USBCC</text>
<text x="304.8" y="205.6">USB_VBUS_EN</text>
<text x="328" y="207.6">3</text>
<text x="331.2" y="208.7">EN</text>
<text x="341.5" y="206.1">NC</text>
<text x="346.5" y="205.1">6</text>
<text x="355.6" y="206.6">0R</text>
<text x="84.6" y="213">74LVC1G3157FZ4-7</text>
<text x="153.5" y="214">[4,8,20]</text>
<text x="165.2" y="212.8">PWR_USBC_SINK_EN</text>
<text x="195.7" y="212.7">6</text>
<text x="199.1" y="214">SEL</text>
<text x="215.6" y="212.2">VCC_3V3_USBCC</text>
<text x="247.4" y="214">[4,7,21]</text>
<text x="259.2" y="212.8">USB_MODE0</text>
<text x="282" y="212.7">6</text>
<text x="285.5" y="214">SEL</text>
<text x="340.9" y="213.7">FLG</text>
<text x="346.5" y="212.7">4</text>
<text x="367.8" y="211.4">R723</text>
<text x="367.8" y="214.2">1k</text>
<text x="85.3" y="220.1">U711</text>
<text x="195.7" y="217.8">2</text>
<text x="199.1" y="219.1">GND</text>
<text x="208.7" y="219.1">VCC</text>
<text x="214.9" y="217.8">5</text>
<text x="282" y="217.8">2</text>
<text x="285.5" y="219.1">GND</text>
<text x="295" y="219.1">VCC</text>
<text x="301.2" y="217.8">5</text>
<text x="328" y="217.8">2</text>
<text x="331.2" y="218.8">GND</text>
<text x="375.6" y="220.4">VBUS_DETECT</text>
<text x="393.5" y="221.6">[2,4]</text>
<text x="81.1" y="222.9">3</text>
<text x="81.1" y="228">1</text>
<text x="84.6" y="224.1">B0</text>
<text x="96.8" y="226.7">A</text>
<text x="100.3" y="225.4">4</text>
<text x="117.5" y="225.5">USB_MUX1_SEL</text>
<text x="137" y="226.7">[7]</text>
<text x="167.3" y="222.4">VCC_3V3_USBCC</text>
<text x="198.9" y="223.1">74LVC1G3157FZ4-7</text>
<text x="285.2" y="223.1">74LVC1G3157FZ4-7</text>
<text x="331" y="223.1">AP2411SN-7</text>
<text x="367.8" y="226.7">R724</text>
<text x="20.4" y="229.2">[4,21]</text>
<text x="30.6" y="233.1">USB_MODE0</text>
<text x="30.6" y="228.1">USB_MODE1</text>
<text x="81.4" y="233">6</text>
<text x="84.6" y="229.2">B1</text>
<text x="105" y="232.5">VCC_3V3</text>
<text x="367.8" y="229.5">1k</text>
<text x="18.8" y="234.3">[4,7,21]</text>
<text x="81.4" y="238.1">2</text>
<text x="84.8" y="234.3">SEL</text>
<text x="84.8" y="239.4">GND</text>
<text x="94.4" y="239.4">VCC</text>
<text x="100.6" y="238.1">5</text>
<text x="177.3" y="236.8">R719</text>
<text x="177.3" y="239.6">4k7</text>
<text x="199.6" y="237.9">U706</text>
<text x="286" y="237.9">U709</text>
<text x="84.6" y="243.5">74LVC1G3157FZ4-7</text>
<text x="195.4" y="240.7">3</text>
<text x="195.4" y="245.7">1</text>
<text x="198.9" y="241.9">B0</text>
<text x="211.1" y="244.5">A</text>
<text x="214.6" y="243.2">4</text>
<text x="228.2" y="243.3">USBC_ID</text>
<text x="241.1" y="244.5">[7]</text>
<text x="259.2" y="245.8">USBC_ID</text>
<text x="281.8" y="240.7">3</text>
<text x="281.8" y="245.7">1</text>
<text x="285.2" y="241.9">B0</text>
<text x="297.4" y="244.5">A</text>
<text x="301" y="243.2">4</text>
<text x="305.7" y="243.3">USB_ID</text>
<text x="317.3" y="244.5">[7]</text>
<text x="165.2" y="250.9">USBC_UFP</text>
<text x="195.7" y="250.8">6</text>
<text x="198.9" y="247">B1</text>
<text x="215.6" y="250.3">VCC_3V3_USBCC</text>
<text x="251.8" y="247">[7]</text>
<text x="259.2" y="250.9">USB_MODE0</text>
<text x="282" y="250.8">6</text>
<text x="285.2" y="247">B1</text>
<text x="301.9" y="250.3">VCC_3V3_USBCC</text>
<text x="156.2" y="252.1">[4,8]</text>
<text x="171.6" y="254.4">R726</text>
<text x="195.7" y="255.9">2</text>
<text x="199.1" y="252.1">SEL</text>
<text x="199.1" y="257.2">GND</text>
<text x="208.7" y="257.2">VCC</text>
<text x="214.9" y="255.9">5</text>
<text x="247.4" y="252.1">[4,7,21]</text>
<text x="282" y="255.9">2</text>
<text x="285.5" y="252.1">SEL</text>
<text x="285.5" y="257.2">GND</text>
<text x="295" y="257.2">VCC</text>
<text x="301.2" y="255.9">5</text>
<text x="172.3" y="260">4k7</text>
<text x="198.9" y="261.2">74LVC1G3157FZ4-7</text>
<text x="285.2" y="261.2">74LVC1G3157FZ4-7</text>
</g>
</svg>
